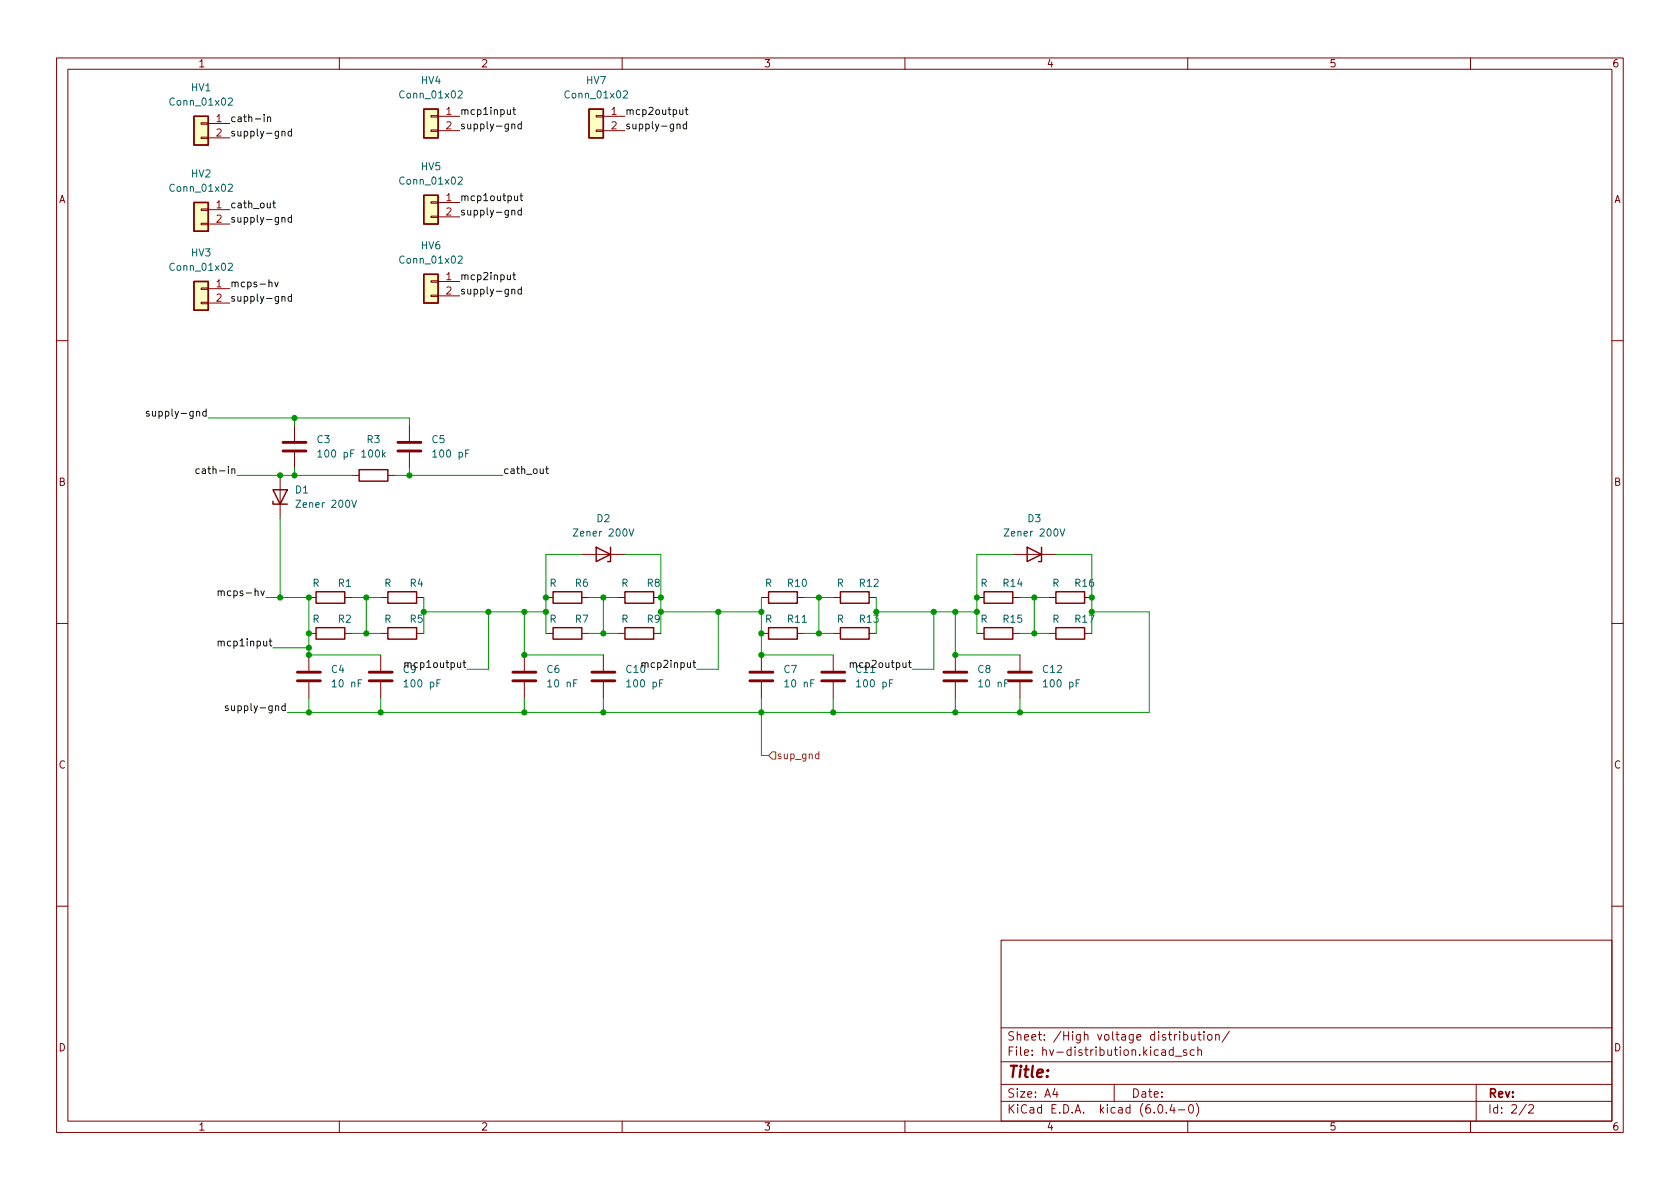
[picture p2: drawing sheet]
<svg xmlns="http://www.w3.org/2000/svg" width="297mm" height="210mm" viewBox="0 0 297 210" stroke-linecap="round" stroke-linejoin="round" font-family="sans-serif">
<g fill="none" stroke="#840000" stroke-width=".18">
<path d="M10 10.2h277v190.1h-277zM12 12.2h273v186.1h-273zM60 10.2v2M110 10.2v2M160 10.2v2M210 10.2v2M260 10.2v2M35.6 39.5h1.2v.2h-1.2zM35.6 37h1.2v.2h-1.2zM35.6 24.3h1.2v.2h-1.2zM35.6 21.7h1.2v.3h-1.2zM36.8 37.1h3.8"/>
<path d="M36.8 39.6h3.8M36.8 21.8h3.8M36.8 24.4h3.8M76.2 23h1.3v.2h-1.3zM76.2 20.4h1.3v.3h-1.3zM76.2 38.2h1.3v.3h-1.3zM76.2 35.7h1.3v.2h-1.3zM77.5 20.6h3.8M77.5 23.1h3.8M77.5 35.8h3.8M77.5 38.3h3.8M105.4 23h1.3v.2h-1.3z"/>
<path d="M105.4 20.4h1.3v.3h-1.3zM106.7 20.6h3.8M106.7 23.1h3.8M35.6 53.5h1.2v.2h-1.2zM35.6 50.9h1.2v.3h-1.2zM36.8 51h3.8M36.8 53.6h3.8M76.2 52.2h1.3v.2h-1.3zM76.2 49.7h1.3v.2h-1.3zM77.5 49.8h3.8M77.5 52.3h3.8M10 60.2h2"/>
<path d="M52.1 75.2v2.8M72.4 75.2v2.8M285 60.2h2M49.5 84.1v7.6M52.1 80v2.8M62.2 84.1h1.3M68.6 84.1h1.2M72.4 80v2.8M102.9 98h7.6M179.1 98h7.6M10 110.2h2M54.6 105.7h1.3"/>
<path d="M54.6 115.8v2.8M54.6 112h1.3M61 105.7h1.2M61 112h1.2M67.3 105.7h1.3M67.3 112h1.3M67.3 115.8v2.8M73.7 105.7h1.2M73.7 112h1.2M92.7 115.8v2.8M96.5 105.7h1.3M96.5 112h1.3"/>
<path d="M102.9 105.7h1.2M102.9 112h1.2M106.7 115.8v2.8M109.2 105.7h1.3M109.2 112h1.3M115.6 105.7h1.2M115.6 112h1.2M134.6 105.7h1.3M134.6 112h1.3M134.6 115.8v2.8M141 105.7h1.2M141 112h1.2"/>
<path d="M147.3 105.7h1.3M147.3 112h1.3M147.3 115.8v2.8M153.7 105.7h1.2M153.7 112h1.2M168.9 115.8v2.8M172.7 105.7h1.3M172.7 112h1.3M179.1 105.7h1.2M179.1 112h1.2M180.3 115.8v2.8M185.4 105.7h1.3"/>
<path d="M185.4 112h1.3M191.8 105.7h1.2M191.8 112h1.2M285 110.2h2M54.6 120.6v2.8M67.3 120.6v2.8M92.7 120.6v2.8M106.7 120.6v2.8M134.6 120.6v2.8M147.3 120.6v2.8M168.9 120.6v2.8M180.3 120.6v2.8"/>
<path d="M10 160.2h2M177 166.3h108v32h-108zM285 160.2h2M60 198.3v2M110 198.3v2M160 198.3v2M177 194.8h108M177 191.8h108M177 187.8h108M177 181.8h108M186.5 192.5l-.4 1h1M186.9 193v1"/>
<path d="M197 191.8v3M204.9 195.4l.2-.1a.81 .81 0 0 1 .6 .7 .81 .81 0 0 1-.3 .8h-.2a.81 .81 0 0 1-.6-.6 .81 .81 0 0 1 .3-.8zM205.4 185.7h.6l.1 .9M206.1 186l-.5 .1a.29 .29 0 0 0-.2 .2 .29 .29 0 0 0 .2 .3h.5M206.2 196.7v.1M207.2 195.3l-.3 1h.9M207.4 185.7l-.4-.1-.3 .3v.4l.2 .3h.5M207.4 185.1v1.5M207.6 195.8v1M207.8 186.8h1.1M208.4 196.3h1.1M209.3 183l.4-.1 .3 .3v.4l-.1 .3h-.6"/>
<path d="M209.3 182.4v1.5M209.8 185.7l-.4-.1-.2 .2 .1 .3 .5 .1v.4h-.6M210 198.3v2M210.4 195.4l.1-.1a.81 .81 0 0 1 .6 .7 .81 .81 0 0 1-.3 .8h-.2a.81 .81 0 0 1-.5-.6 .81 .81 0 0 1 .3-.8zM210.6 182.9l.1 1h.4l.2-.1M211.1 185.7l-.4-.1-.3 .3v.4l.2 .3h.5M211.3 182.9v1M211.5 195.1a1.72 1.72 0 0 1 0 2.3M211.8 185.8l.2-.2 .4 .1v.9M211.8 185.1v1.5M211.8 182.9h.6M212 182.4v1.3l.4 .2"/>
<path d="M212.9 182.4v.2M212.9 182.9v1M213.6 183.1l.2-.2 .4 .2 .1 .5-.2 .3h-.3l-.2-.1zM214.9 183.1l.2-.2 .4 .1 .1 .9M214.9 182.9v1M217.4 182.4l-1.3 1.9M260 198.3v2M261 191.8v6.5M269.9 195.3l-1.3 1.9M270.3 195.5l.6-.2 .2 .2 .1 .3-1 1h1"/>
</g>
<g fill="none" stroke="#840000" stroke-width=".25">
<path d="M74.9 19.3h2.6v5.1h-2.6zM104.1 19.3h2.6v5.1h-2.6zM34.3 35.8h2.5v5.1h-2.5zM34.3 20.6h2.5v5h-2.5zM74.9 34.5h2.6v5.1h-2.6zM34.3 49.8h2.5v5.1h-2.5zM74.9 48.5h2.6v5.1h-2.6zM48.3 88.6v.5h2.5M48.3 86.6h2.5l-1.3 2.5zM63.5 83.1h5.1v2h-5.1zM105.4 96.8l2.5 1.2-2.5 1.3zM107.9 96.8v2.5h-.5"/>
<path d="M181.6 96.8l2.5 1.2-2.5 1.3zM184.1 96.8v2.5h-.5M55.9 104.6h5.1v2.1h-5.1zM55.9 111h5.1v2h-5.1zM68.6 104.6h5.1v2.1h-5.1zM68.6 111h5.1v2h-5.1zM97.8 104.6h5.1v2.1h-5.1zM97.8 111h5.1v2h-5.1zM110.5 104.6h5.1v2.1h-5.1zM110.5 111h5.1v2h-5.1zM135.9 104.6h5.1v2.1h-5.1zM135.9 111h5.1v2h-5.1z"/>
<path d="M148.6 104.6h5.1v2.1h-5.1zM148.6 111h5.1v2h-5.1zM174 104.6h5.1v2.1h-5.1zM174 111h5.1v2h-5.1zM186.7 111h5.1v2h-5.1zM186.7 104.6h5.1v2.1h-5.1z"/>
</g>
<g fill="none" stroke="#840000" stroke-width=".51">
<path d="M50 79.8h4.1M50 78.2h4.1M70.4 79.8h4M70.4 78.2h4M52.6 118.9h4M65.3 118.9h4M90.7 118.9h4M104.6 118.9h4.1M132.6 118.9h4.1M145.3 118.9h4.1M166.9 118.9h4M178.3 118.9h4.1"/>
<path d="M52.6 120.4h4M65.3 120.4h4M90.7 120.4h4M104.6 120.4h4.1M132.6 120.4h4.1M145.3 120.4h4.1M166.9 120.4h4M178.3 120.4h4.1"/>
</g>
<g fill="none" stroke="#006464" stroke-width=".18">
<path d="M40.4 17.5l.5-.2 .2 .4-.8 .9h.8M81 16.2l.5-.1 .2 .3-.8 .9h.8M110.2 16.2l.5-.1 .2 .3-.7 .9h.7M40.4 32.7l.5-.1 .2 .3-.8 .9h.8M81 31.4l.5-.1 .2 .4-.8 .9h.8M40.4 46.7l.5-.2 .2 .4-.8 .9h.8M81 45.4l.5-.1 .2 .3-.8 .9h.8M52.3 88.5h.9l-.9 1.2h.9M62.2 88.5l.4 1.2 .4-1.2M101.4 93.5h.8l-.8 1.3h.8M111.2 93.5l.4 1.3 .5-1.3M177.6 93.5h.8l-.8 1.3h.8"/>
<path d="M187.4 93.5l.4 1.3 .5-1.3"/>
</g>
<g fill="#ffffc2" stroke="#ffffc2" stroke-width=".18">
<path d="M74.9 19.3h2.6v5.1h-2.6z"/>
<path d="M74.9 34.5h2.6v5.1h-2.6z"/>
<path d="M74.9 48.5h2.6v5.1h-2.6z"/>
<path d="M104.1 19.3h2.6v5.1h-2.6z"/>
<path d="M34.3 49.8h2.5v5.1h-2.5z"/>
<path d="M34.3 35.8h2.5v5.1h-2.5z"/>
<path d="M34.3 20.6h2.5v5h-2.5z"/>
</g>
<path d="M136.5 133h.7v1.2h-.7l-.6-.6zM144.8 133.4l-.4-.1-.2 .3 .1 .5h.5M144.8 132.9v1.3" fill="none" stroke="#725600" stroke-width=".18"/>
<g fill="none" stroke="#0f0f0f" stroke-width=".18">
<path d="M89.7 19.4l.1 .8h.3l.1-.1M90.2 19.4v.8M90.7 19.4h.5M90.9 19v1.1l.3 .1M120.2 19.4v.8h.3l.2-.1M120.7 19.4v.8M121.1 19.4h.5M121.3 19v1.1l.3 .1M46.7 20.2v.2M46.7 20.7v.8M47.3 20.8l.2-.1h.3l.1 .8M47.3 20.7v.8"/>
<path d="M48.2 35.9h.5M48.4 35.5v1.1l.3 .2M49.8 38.6l.2-.1h.3l.1 .8M49.8 23.3l.2-.1 .3 .1 .1 .8M49.8 23.2v.9M49.8 38.5v.8M51.5 38.5h-.3l-.3 .2 .2 .5h.4M51.5 23.3l-.3-.1-.3 .3 .2 .5h.4M51.5 22.8v1.3M51.5 38v1.3M90.5 37.3l.2-.1h.3v.8M90.5 22.1l.2-.2 .3 .1v.8"/>
<path d="M90.5 21.9v.9M90.5 37.2v.8M91 34.6v.8l.3 .1 .2-.1M91.5 34.6v.9M91.9 34.6h.5M92.1 34.2v1.1l.3 .2M92.2 37.2h-.4l-.2 .2 .1 .6h.5M92.2 22l-.4-.1-.2 .3 .1 .5h.5M92.2 21.5v1.3M92.2 36.8v1.2M119.7 22.1l.2-.2 .3 .1v.8M119.7 21.9v.9"/>
<path d="M121.4 22l-.4-.1-.2 .3 .1 .5h.5M121.4 21.5v1.3M47.6 50l.1-.1h.3l.1 .8M48.6 49.9l.3 .8 .3-.8M49.8 52.5l.2-.1 .3 .1 .1 .8M49.8 52.4v.9M51.5 52.5l-.3-.1-.3 .3 .2 .5h.4M51.5 52v1.3M89.7 48.6l.1 .8 .3 .1 .1-.2M90.2 48.6v.9M90.5 51.3l.2-.1h.3v.8M90.5 51.2v.8"/>
<path d="M90.7 48.6h.5M90.9 48.2v1.1l.3 .2M92.2 51.2h-.4l-.2 .2 .1 .5h.5M92.2 50.7v1.3M26.4 72.8l-.4-.1-.1 .2v.2l.5 .1v.3h-.5M35.2 83l-.3-.1-.3 .2 .2 .6h.4M96.5 82.9h.5M96.7 82.5v1.1l.3 .1M38.6 104.6l.1-.1 .4 .1v.7M38.6 113.5l.1-.1h.4v.8M38.6 104.5v.8M38.6 113.4v.8"/>
<path d="M39.1 104.7l.2-.2 .3 .1 .1 .7M47.6 113.4h.5M47.8 113v1l.3 .2M81.9 117.2h.5M82.1 116.8v1.1l.3 .1M122.5 117.2h.5M122.7 116.8v1.1l.3 .1M150.3 117.3l.2-.1 .3 .1 .1 .7M150.3 117.2v.8M160.6 117.2h.5M160.8 116.8v1.1l.3 .1M40.3 124.9l-.3-.1-.2 .2 .1 .2 .4 .1v.3h-.5"/>
</g>
<g fill="none" stroke="#009600" stroke-width=".18">
<path d="M36.8 73.9h35.6v1.3M52.1 73.9v1.3M41.9 84.1h20.3M49.5 91.7v14M52.1 82.8v1.3M69.8 84.1h19.1M72.4 82.8v1.3M102.9 98h-6.4v14M110.5 98h6.3v14M179.1 98h-6.4v14M186.7 98h6.3v14M47 105.7h7.6v10.1h12.7"/>
<path d="M48.3 114.5h6.3M62.2 105.7h5.1M62.2 112h5.1M64.8 105.7v6.3M74.9 108.2h21.6M74.9 105.7v6.3M86.4 108.2v10.2h-3.9M92.7 108.2v7.6h14M104.1 105.7h5.1M104.1 112h5.1M106.7 105.7v6.3M116.8 108.2h17.8"/>
<path d="M127 108.2v10.2h-3.8M134.6 105.7v10.1h12.7M142.2 105.7h5.1M142.2 112h5.1M144.8 105.7v6.3M154.9 108.2h17.8M154.9 105.7v6.3M165.1 108.2v10.2h-3.8M168.9 108.2v7.6h11.4M180.3 105.7h5.1M180.3 112h5.1M182.9 105.7v6.3"/>
<path d="M193 108.2h10.2v17.8h-152.4M54.6 123.4v2.6M67.3 123.4v2.6M92.7 123.4v2.6M106.7 123.4v2.6M134.6 123.4v10.2h1.3M147.3 123.4v2.6M168.9 123.4v2.6M180.3 123.4v2.6"/>
</g>
<g fill="#009600" stroke="#009600" stroke-width=".18">
<circle cx="106.7" cy="105.7" r=".46"/>
<circle cx="106.7" cy="112" r=".46"/>
<circle cx="92.7" cy="115.8" r=".46"/>
<circle cx="106.7" cy="126" r=".46"/>
<circle cx="92.7" cy="126" r=".46"/>
<circle cx="96.5" cy="105.7" r=".46"/>
<circle cx="96.5" cy="108.2" r=".46"/>
<circle cx="74.9" cy="108.2" r=".46"/>
<circle cx="92.7" cy="108.2" r=".46"/>
<circle cx="86.4" cy="108.2" r=".46"/>
<circle cx="67.3" cy="126" r=".46"/>
<circle cx="180.3" cy="126" r=".46"/>
<circle cx="168.9" cy="126" r=".46"/>
<circle cx="165.1" cy="108.2" r=".46"/>
<circle cx="172.7" cy="108.2" r=".46"/>
<circle cx="168.9" cy="108.2" r=".46"/>
<circle cx="147.3" cy="126" r=".46"/>
<circle cx="168.9" cy="115.8" r=".46"/>
<circle cx="154.9" cy="108.2" r=".46"/>
<circle cx="144.8" cy="105.7" r=".46"/>
<circle cx="134.6" cy="115.8" r=".46"/>
<circle cx="134.6" cy="112" r=".46"/>
<circle cx="134.6" cy="126" r=".46"/>
<circle cx="116.8" cy="108.2" r=".46"/>
<circle cx="127" cy="108.2" r=".46"/>
<circle cx="116.8" cy="105.7" r=".46"/>
<circle cx="144.8" cy="112" r=".46"/>
<circle cx="134.6" cy="108.2" r=".46"/>
<circle cx="72.4" cy="84.1" r=".46"/>
<circle cx="52.1" cy="73.9" r=".46"/>
<circle cx="49.5" cy="84.1" r=".46"/>
<circle cx="52.1" cy="84.1" r=".46"/>
<circle cx="182.9" cy="105.7" r=".46"/>
<circle cx="193" cy="105.7" r=".46"/>
<circle cx="193" cy="108.2" r=".46"/>
<circle cx="172.7" cy="105.7" r=".46"/>
<circle cx="182.9" cy="112" r=".46"/>
<circle cx="54.6" cy="105.7" r=".46"/>
<circle cx="54.6" cy="112" r=".46"/>
<circle cx="54.6" cy="115.8" r=".46"/>
<circle cx="54.6" cy="126" r=".46"/>
<circle cx="64.8" cy="105.7" r=".46"/>
<circle cx="64.8" cy="112" r=".46"/>
<circle cx="54.6" cy="114.5" r=".46"/>
<circle cx="49.5" cy="105.7" r=".46"/>
</g>
<text font-size="2.8" fill="#840000" x="178" y="190.6">Title:</text>
<g font-size="2.1" fill="#840000">
<text x="178" y="184">Sheet: /High voltage distribution/</text>
<text x="178" y="186.7">File: hv-distribution.kicad_sch</text>
<text x="178" y="196.9">KiCad E.D.A. kicad (6.0.4-0)</text>
<text x="178" y="194.1">Size: A4</text>
<text x="200" y="194.1">Date:</text>
<text x="263" y="194.1">Rev:</text>
<text x="263" y="196.9">Id: 2/2</text>
</g>
<g font-size="1.8" fill="#840000">
<text x="35" y="11.9">1</text>
<text x="85" y="11.9">2</text>
<text x="135" y="11.9">3</text>
<text x="185" y="11.9">4</text>
<text x="235" y="11.9">5</text>
<text x="285" y="11.9">6</text>
<text x="10.3" y="35.9">A</text>
<text x="285.3" y="35.9">A</text>
<text x="10.3" y="85.9">B</text>
<text x="285.3" y="85.9">B</text>
<text x="10.3" y="135.9">C</text>
<text x="285.3" y="135.9">C</text>
<text x="10.3" y="185.9">D</text>
<text x="285.3" y="185.9">D</text>
<text x="35" y="199.9">1</text>
<text x="85" y="199.9">2</text>
<text x="135" y="199.9">3</text>
<text x="185" y="199.9">4</text>
<text x="235" y="199.9">5</text>
<text x="285" y="199.9">6</text>
</g>
<g font-size="1.8" fill="#006464">
<text x="33.8" y="16.1">HV1</text>
<text x="71" y="17.4">Conn_01x02</text>
<text x="74.5" y="14.9">HV4</text>
<text x="100.2" y="17.4">Conn_01x02</text>
<text x="103.7" y="14.9">HV7</text>
<text x="30.3" y="18.7">Conn_01x02</text>
<text x="30.3" y="33.9">Conn_01x02</text>
<text x="33.8" y="31.4">HV2</text>
<text x="71" y="32.6">Conn_01x02</text>
<text x="74.5" y="30.1">HV5</text>
<text x="30.3" y="47.9">Conn_01x02</text>
<text x="33.8" y="45.3">HV3</text>
<text x="71" y="46.6">Conn_01x02</text>
<text x="74.5" y="44.1">HV6</text>
<text x="56.1" y="78.4">C3</text>
<text x="56.6" y="80.9">100 pF</text>
<text x="64.1" y="80.9">100k</text>
<text x="64.9" y="78.4">R3</text>
<text x="76.4" y="78.4">C5</text>
<text x="76.9" y="80.9">100 pF</text>
<text x="52.3" y="87.2">D1</text>
<text x="52.9" y="89.8">Zener 200V</text>
<text x="102" y="94.9">Zener 200V</text>
<text x="105.5" y="92.3">D2</text>
<text x="178.2" y="94.9">Zener 200V</text>
<text x="181.7" y="92.3">D3</text>
<text x="55.2" y="103.8">R</text>
<text x="59.8" y="103.8">R1</text>
<text x="67.9" y="103.8">R</text>
<text x="72.5" y="103.8">R4</text>
<text x="97.2" y="103.8">R</text>
<text x="101.7" y="103.8">R6</text>
<text x="109.9" y="103.8">R</text>
<text x="114.4" y="103.8">R8</text>
<text x="135.3" y="103.8">R</text>
<text x="139.3" y="103.8">R10</text>
<text x="148" y="103.8">R</text>
<text x="152" y="103.8">R12</text>
<text x="173.4" y="103.8">R</text>
<text x="177.4" y="103.8">R14</text>
<text x="186.1" y="103.8">R</text>
<text x="190.1" y="103.8">R16</text>
<text x="55.2" y="110.1">R</text>
<text x="59.8" y="110.1">R2</text>
<text x="67.9" y="110.1">R</text>
<text x="72.5" y="110.1">R5</text>
<text x="97.2" y="110.1">R</text>
<text x="101.7" y="110.1">R7</text>
<text x="109.9" y="110.1">R</text>
<text x="114.4" y="110.1">R9</text>
<text x="135.3" y="110.1">R</text>
<text x="139.3" y="110.1">R11</text>
<text x="148" y="110.1">R</text>
<text x="152" y="110.1">R13</text>
<text x="173.4" y="110.1">R</text>
<text x="177.4" y="110.1">R15</text>
<text x="186.1" y="110.1">R</text>
<text x="190.1" y="110.1">R17</text>
<text x="58.6" y="119">C4</text>
<text x="96.7" y="119">C6</text>
<text x="138.6" y="119">C7</text>
<text x="172.9" y="119">C8</text>
<text x="184.5" y="119">C12</text>
<text x="59" y="121.5">10 nF</text>
<text x="71.8" y="121.5">100 pF</text>
<text x="97.1" y="121.5">10 nF</text>
<text x="111.2" y="121.5">100 pF</text>
<text x="139" y="121.5">10 nF</text>
<text x="151.8" y="121.5">100 pF</text>
<text x="173.3" y="121.5">10 nF</text>
<text x="184.8" y="121.5">100 pF</text>
</g>
<g font-size="1.8" fill="#a90000">
<text x="38.2" y="21.6">1</text>
<text x="78.9" y="20.3">1</text>
<text x="78.9" y="22.9">2</text>
<text x="108.1" y="20.3">1</text>
<text x="108.1" y="22.9">2</text>
<text x="38.2" y="24.1">2</text>
<text x="78.9" y="35.6">1</text>
<text x="38.2" y="36.8">1</text>
<text x="38.2" y="39.4">2</text>
<text x="78.9" y="38.1">2</text>
<text x="38.2" y="50.8">1</text>
<text x="38.2" y="53.3">2</text>
<text x="78.9" y="49.5">1</text>
<text x="78.9" y="52.1">2</text>
</g>
<g font-size="1.8" fill="#0f0f0f">
<text x="40.6" y="21.6">cath-in</text>
<text x="81.3" y="22.8">supply-gnd</text>
<text x="81.3" y="20.3">mcp1input</text>
<text x="110.5" y="22.8">supply-gnd</text>
<text x="110.5" y="20.3">mcp2output</text>
<text x="40.6" y="24.1">supply-gnd</text>
<text x="81.3" y="35.5">mcp1output</text>
<text x="40.6" y="39.4">supply-gnd</text>
<text x="40.6" y="36.8">cath_out</text>
<text x="81.3" y="38.1">supply-gnd</text>
<text x="40.6" y="53.3">supply-gnd</text>
<text x="40.6" y="50.8">mcps-hv</text>
<text x="81.3" y="52.1">supply-gnd</text>
<text x="81.3" y="49.5">mcp2input</text>
<text x="27.3" y="73.6">supply-gnd</text>
<text x="36.1" y="83.8">cath-in</text>
<text x="88.9" y="83.8">cath_out</text>
<text x="39.7" y="105.4">mcps-hv</text>
<text x="39.3" y="114.3">mcp1input</text>
<text x="71.3" y="119">C9</text>
<text x="72.4" y="118.1">mcp1output</text>
<text x="110.8" y="119">C10</text>
<text x="114.2" y="118.1">mcp2input</text>
<text x="151.2" y="118.1">mcp2output</text>
<text x="151.4" y="119">C11</text>
<text x="41.3" y="125.7">supply-gnd</text>
</g>
<text font-size="1.8" fill="#725600" x="137.3" y="134.2">sup_gnd</text>
</svg>
